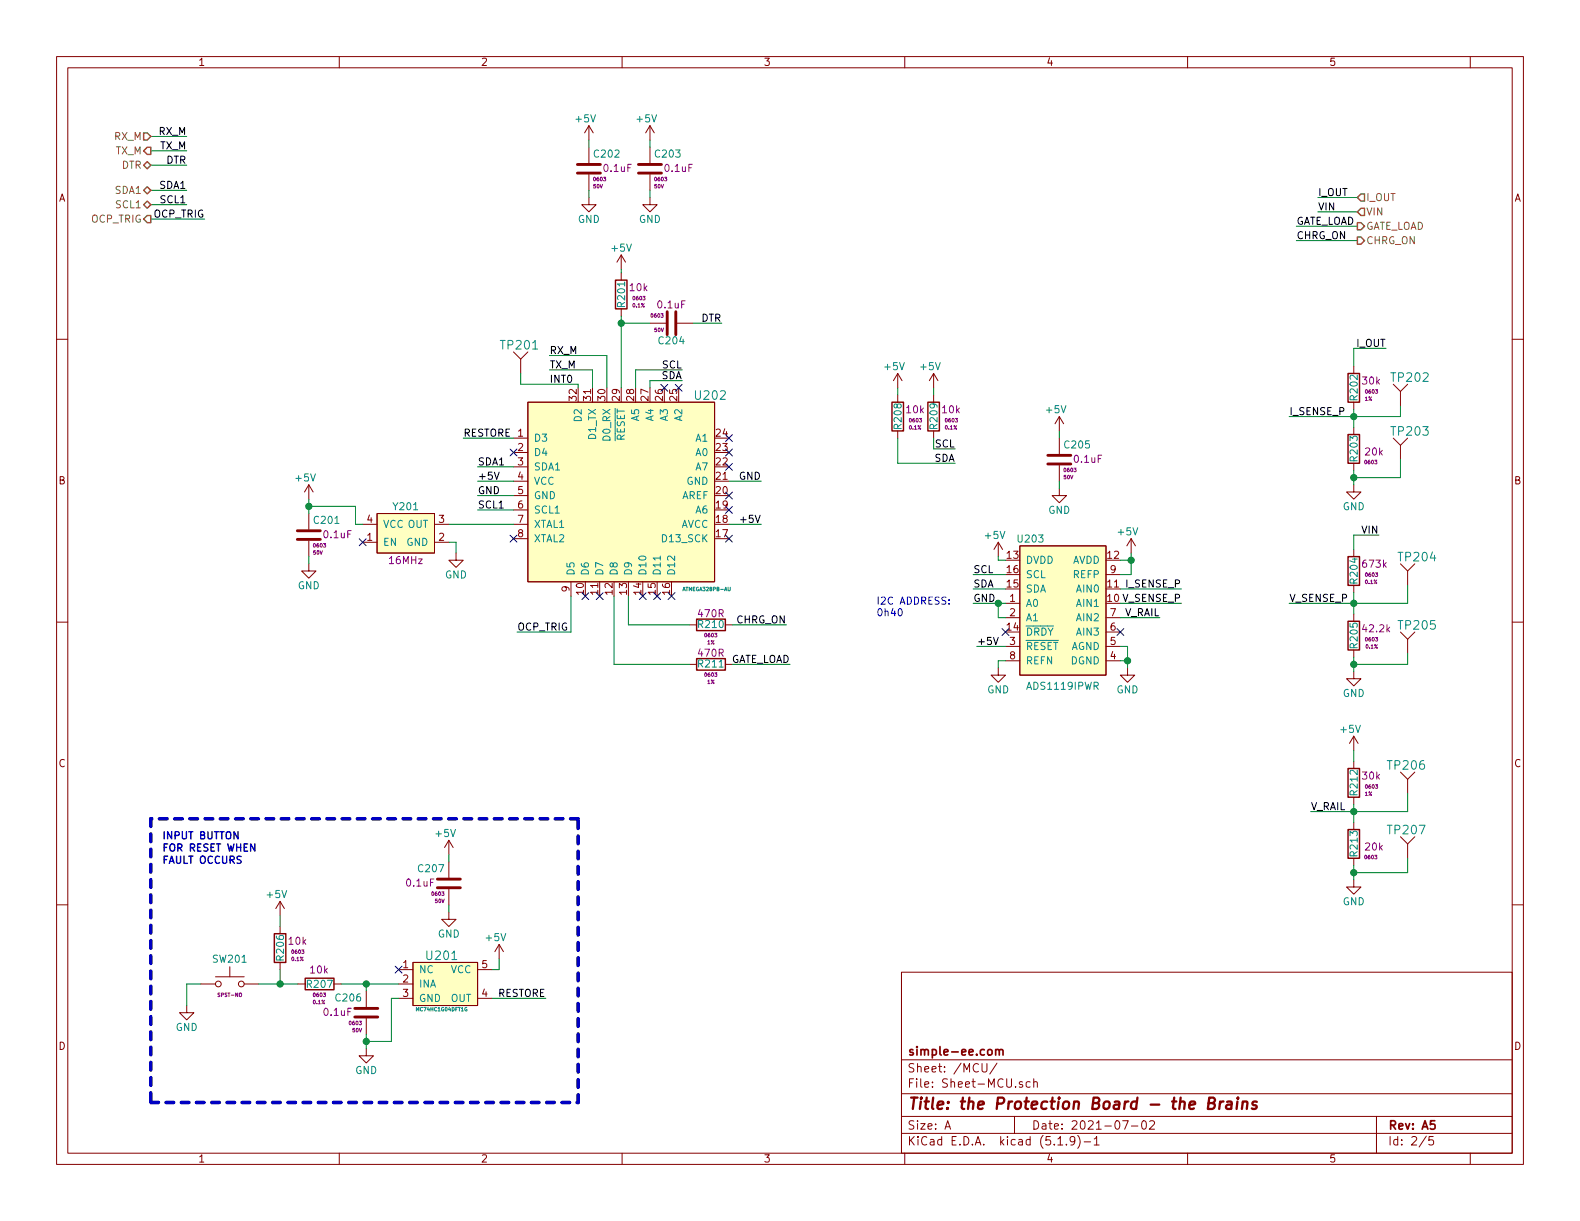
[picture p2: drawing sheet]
<svg xmlns="http://www.w3.org/2000/svg" width="279mm" height="216mm" viewBox="0 0 279 216" stroke-linecap="round" stroke-linejoin="round" font-family="sans-serif">
<g fill="none" stroke="#840000" stroke-width=".18">
<path d="M10 10h259.4v195.9h-259.4zM12 12h255.4v191.9h-255.4zM60 10v2M110 10v2M160 10v2M210 10v2M260 10v2M104.1 34.9v1.3h1.3l-1.3 1.3-1.2-1.3h1.2M104.1 22.2l-.7 1.3M104.1 22.2v2.6M104.1 26v2.8M104.1 30.9v2.8"/>
<path d="M104.1 22.2l.8 1.3M114.9 34.9v1.3h1.3l-1.3 1.3-1.2-1.3h1.2M114.9 22.2l-.7 1.3M114.9 22.2v2.6M114.9 26v2.8M114.9 30.9v2.8M114.9 22.2l.8 1.3M10 60h2M109.9 45.1l-.8 1.3M109.9 45.1v2.5M109.9 48.3v1.2M109.9 54.6v1.3"/>
<path d="M109.9 45.1l.7 1.3M114.9 57.2h2.8M119.8 57.2h2.8M267.4 60h2M90.8 62.2l1.3 1.3M90.8 77.5h2.5M92.1 63.5v2.5M93.3 71.1h33.1v31.8h-33.1zM93.3 62.2l-1.2 1.3M158.7 66v2.6M158.7 69.9v1.2M158.7 76.2v1.3"/>
<path d="M158.7 66l-.7 1.3M158.7 66l.8 1.3M165.1 66v2.6M165.1 69.9v1.2M165.1 76.2v1.3M165.1 66l-.8 1.3M165.1 66l.8 1.3M187.3 73.7v2.5M187.3 77.5v2.8M187.3 73.7l-.7 1.2M187.3 73.7l.8 1.2M239.4 64.8v1.2"/>
<path d="M239.4 71.1v1.3M239.4 75.6v1.2M246.4 67.9l1.2 1.3M246.4 77.5l1.2 1.2M247.6 69.2v2.6M247.6 78.7v2.6M248.9 67.9l-1.3 1.3M248.9 77.5l-1.3 1.2M54.6 99.7v1.3h1.3l-1.3 1.2-1.3-1.2h1.3M54.6 85.7l-.8 1.3M54.6 85.7v2.6M54.6 90.8v2.8"/>
<path d="M54.6 95.6v2.8M54.6 85.7l.8 1.3M64.1 95.9h2.6M64.1 92.7h2.6M66.7 90.8h10.1v7h-10.1zM76.8 95.9h2.6M76.8 92.7h2.6M80.6 97.8v1.3h1.3l-1.3 1.2-1.2-1.2h1.2M90.8 92.7h2.5M90.8 80h2.5M90.8 82.6h2.5M90.8 85.1h2.5"/>
<path d="M90.8 87.6h2.5M90.8 90.2h2.5M90.8 95.3h2.5M176.5 95.9l-.7 1.3M176.5 95.9v2.5M176.5 95.9l.8 1.3M180.3 96.5h15.3v22.9h-15.3zM187.3 86.4v1.2h1.3l-1.3 1.3-1.2-1.3h1.2M187.3 82.3v2.8M200 95.3l-.7 1.2M200 95.3v2.5M200 95.3l.8 1.2"/>
<path d="M239.4 85.7v1.3h1.3l-1.3 1.3-1.3-1.3h1.3M239.4 81.9v1.3M239.4 97.2v1.2M247.6 99.7l1.3 1.3M250.2 99.7l-1.3 1.3M10 110h2M101 102.9v2.5M121.9 117.5h1.3M121.9 110.5h1.3M128.3 110.5h1.2M176.5 118.1v1.3h1.3l-1.3 1.3-1.2-1.3h1.2M177.8 106.7h2.5"/>
<path d="M177.8 109.2h2.5M177.8 114.3h2.5M177.8 116.8h2.5M195.6 109.2h2.5M195.6 114.3h2.5M195.6 116.8h2.5M195.6 111.8h2.5M195.6 101.6h2.5M199.4 118.1v1.3h1.3l-1.3 1.3-1.3-1.3h1.3M239.4 118.7v1.3h1.3l-1.3 1.3-1.3-1.3h1.3M239.4 103.5v1.3M239.4 108.6v1.3"/>
<path d="M239.4 114.9v1.3M247.6 111.8l1.3 1.2M248.9 101v2.5M248.9 113v2.6M250.2 111.8l-1.3 1.2M267.4 110h2M239.4 130.2v2.5M239.4 134.6v1.3M239.4 130.2l-.8 1.2M239.4 130.2l.8 1.2M247.6 136.5l1.3 1.3M248.9 137.8v2.5"/>
<path d="M250.2 136.5l-1.3 1.3M10 160h2M49.5 159.4v2.5M49.5 159.4l-.7 1.3M49.5 159.4l.8 1.3M79.4 148.6v2.5M79.4 152.4v2.8M79.4 157.2v2.8M79.4 148.6l-.8 1.3M79.4 148.6l.7 1.3M239.4 155.6v1.2h1.3l-1.3 1.3-1.3-1.3h1.3M239.4 141v1.2"/>
<path d="M239.4 145.4v1.3M239.4 151.8v1.2M247.6 148l1.3 1.2M248.9 149.2v2.6M250.2 148l-1.3 1.2M267.4 160h2M33 177.8v1.3h1.3l-1.3 1.2-1.3-1.2h1.3M35.6 174h2.5M38.1 172.7h5.1M40.6 170.9v1.8M43.2 174h2.5M49.5 163.8v1.3"/>
<path d="M49.5 170.2v1.3M52.7 174h1.3M59.1 174h1.2M64.8 175.3v2.8M70.5 174h2.5M70.5 171.5h2.5M70.5 176.5h2.5M73 170.2h11.5v7.6h-11.5zM79.4 161.3v1.3h1.2l-1.2 1.2-1.3-1.2h1.3M84.5 171.5h2.5M84.5 176.5h2.5M88.3 167l-.8 1.3"/>
<path d="M88.3 167v2.5M88.3 167l.7 1.3M159.4 171.9h108v32h-108zM64.8 185.4v1.3h1.2l-1.2 1.3-1.3-1.3h1.3M64.8 180.1v2.8M159.4 197.4h108M159.4 193.4h108M159.4 187.4h108M167.1 199.7l.5-1.5 .5 1.5M167.2 199.2h.8M173.7 188.1v1.2l.3 .3h.2l.3-.3v-1.2M176.3 188l-1.3 1.9"/>
<path d="M179.4 197.4v3M180.8 191.3h-.4l-.2 .2 .1 .2 .5 .1v.4h-.6M182.2 191.3h-.5l-.2 .2v.6l.2 .2 .5-.1M182.8 191.4l.2-.1h.4v1M182.8 190.8v1.5M198.5 198.2h1l-.6 1.5M200.1 199.1h1.1M202 198.3l.4-.1a.94 .94 0 0 1 0 1.5 .82 .82 0 0 1-.4-1.4zM203.3 198.3l.2-.1h.4l.2 .1 .1 .3-1 1.1h1M243.4 197.4v6.5M60 203.9v2M110 203.9v2"/>
<path d="M159.4 200.4h108M160 203.9v2M187.1 202.5h.8M188.6 202.3v.2M190.1 201.6l-.1 .2a.48 .48 0 0 1-.6 0l-.2-.2 .2-.6a.48 .48 0 0 1 .6 .1 1.27 1.27 0 0 1-.2 1.3l-.4 .1M190.6 200.8a1.71 1.71 0 0 1 0 2.2M191.7 201.9h1.2M193.5 201.4l.4-.4v1.5M193.5 202.5h.9M210 203.9v2M252.2 200.9l-1.2 1.9M253.4 201h-.7v.7l.2-.2 .5 .1 .1 .2-.1 .5-.2 .2-.5-.2"/>
<path d="M260 203.9v2"/>
<circle cx="38.6" cy="174" r=".51"/>
<circle cx="42.7" cy="174" r=".51"/>
</g>
<path d="M213.7 195l.9-.1a.47 .47 0 0 0 .3-.4 .47 .47 0 0 0-.4-.4h-.7l-.2 2h.8a.53 .53 0 0 0 .4-.5 .53 .53 0 0 0-.4-.6M215.8 194.8l-.2 1.3M216.4 194.8a.55 .55 0 0 0-.7 .3M217 194.8h.8l-.1 1.3M217.8 195.2l-.7 .1a.4 .4 0 0 0-.3 .4 .4 .4 0 0 0 .2 .4l.7-.1M218.8 194.8l-.1 1.3M218.9 194.1l-.1 .1 .1 .1v-.2v.2M219.8 194.9a.5 .5 0 0 1 .8 .1l-.1 1.1M219.8 194.8l-.2 1.3M222.2 194.8a.49 .49 0 0 0-.7 .3l.2 .3 .5 .1v.2l-.3 .4-.5-.1" fill="none" stroke="#840000" stroke-width=".41"/>
<path d="M176.1 185.7l.2-.1h.3l.1 1M176.1 185.6v1M176.7 185.8a.36 .36 0 0 1 .3-.2 .36 .36 0 0 1 .4 .2v.8" fill="none" stroke="#840000" stroke-width=".3"/>
<g fill="none" stroke="#840000" stroke-width=".51">
<path d="M102.1 29.1h4.1M102.1 30.6h4.1M112.9 29.1h4.1M112.9 30.6h4.1M118 55.1v4.1M119.5 55.1v4.1M52.6 93.9h4M52.6 95.4h4M185.3 80.5h4.1M185.3 82h4.1M77.3 155.4h4.1M77.3 157h4.1"/>
<path d="M62.7 178.3h4.1M62.7 179.8h4.1"/>
</g>
<g fill="#ffffc2" stroke="#ffffc2" stroke-width=".18">
<path d="M66.7 90.8h10.1v7h-10.1z"/>
<path d="M180.3 96.5h15.3v22.9h-15.3z"/>
<path d="M73 170.2h11.5v7.6h-11.5z"/>
<path d="M93.3 71.1h33.1v31.8h-33.1z"/>
</g>
<g fill="none" stroke="#840000" stroke-width=".25">
<path d="M108.8 49.5h2.1v5.1h-2.1zM157.7 71.1h2.1v5.1h-2.1zM164.1 71.1h2v5.1h-2zM238.4 66h2v5.1h-2zM238.4 76.8h2v5.1h-2zM238.4 98.4h2v5.1h-2zM123.2 116.5h5.1v2h-5.1zM123.2 109.5h5.1v2h-5.1zM238.4 109.9h2v5h-2zM238.4 135.9h2v5.1h-2zM238.4 146.7h2v5.1h-2zM48.5 165.1h2v5.1h-2z"/>
<path d="M54 173h5.1v2h-5.1z"/>
</g>
<path d="M116.8 98.3v.7M128.8 103.8v.5l.1 .2 .2-.2v-.5" fill="none" stroke="#008484" stroke-width=".18"/>
<path d="M26.7 144.8v50.1M102.2 144.8h-75.5M26.7 194.9h75.5M102.2 194.9v-50.1" fill="none" stroke="#0000c2" stroke-width=".63" stroke-dasharray="1.3 1.3"/>
<g fill="none" stroke="#008400" stroke-width=".18">
<path d="M26.7 38.7h9.5M26.7 26.7h6.3M26.7 24.1h6.3M26.7 29.2h6.3M26.7 36.2h6.3M26.7 33.7h6.3M104.1 24.8v1.2M104.1 33.7v1.2M114.9 24.8v1.2M114.9 33.7v1.2M233 34.9h7M233 37.5h7"/>
<path d="M109.9 47.6v.7M109.9 55.9v12.7M109.9 57.2h5M122.6 57.2h5M229.2 42.5h10.8M229.2 40h10.8M81.9 77.5h8.9M92.1 66v1.9h10.1v.7M97.2 65.4h7.6v3.2M97.2 62.9h10.1v5.7M120.6 67.3h-5.7v1.3M120.6 65.4h-8.2v3.2"/>
<path d="M158.7 68.6v1.3M158.7 77.5v4.4h10.2M165.1 68.6v1.3M165.1 79.4h3.8M187.3 76.2v1.3M239.4 72.4v3.2M245.1 61.6h-5.7v3.2M247.6 71.8v1.9h-19.6M54.6 88.3v2.5M54.6 98.4v1.3M54.6 89.5h8.3v3.2h1.2M79.4 92.7h11.4"/>
<path d="M79.4 95.9h1.2v1.9M84.5 87.6h6.3M84.5 85.1h6.3M84.5 82.6h6.3M84.5 90.2h6.3M128.9 92.7h5.7M128.9 85.1h5.7M176.5 98.4v.7h1.3M187.3 85.1v1.3M198.1 99.1h1.9M200 97.8v3.8h-1.9M239.4 83.2v2.5"/>
<path d="M243.8 94.6h-4.4v2.6M247.6 81.3v3.2h-8.2M101 105.4v6.4h-9.6M108.6 105.4v12.1h13.3M111.1 105.4v5.1h10.8M129.5 117.5h10.2M129.5 110.5h9.6M172.1 106.7h5.7M172.1 101.6h5.7M172.1 104.1h5.7M172.7 114.3h5.1M176.5 106.7v2.5h1.3"/>
<path d="M177.8 116.8h-1.3v1.3M198.1 106.7h10.8M198.1 109.2h7M198.1 114.3h1.3v3.8M198.1 104.1h10.8M198.1 116.8h1.3M239.4 104.8v3.8M239.4 116.2v2.5M248.9 103.5v3.2h-20.9M248.9 115.6v1.9h-9.5M239.4 132.7v1.9M79.4 151.1v1.3"/>
<path d="M239.4 142.2v3.2M239.4 153v2.6M248.9 140.3v3.2h-17.1M248.9 151.8v2.5h-9.5M35.6 174h-2.6v3.8M45.7 174h7M49.5 161.9v1.9M49.5 171.5v2.5M60.3 174h10.2M64.8 174v1.3M70.5 176.5h-1.3v7.7h-4.4M79.4 160v1.3"/>
<path d="M87 176.5h9.5M88.3 169.5v2h-1.3M64.8 182.9v2.5"/>
</g>
<path d="M25.4 23.5h.6l.7 .6-.7 .7h-.6zM25.4 33.7l.6-.7 .7 .7-.7 .6zM25.4 36.2l.6-.6 .7 .6-.7 .6zM26 26h.7v1.3h-.7l-.6-.6zM26 28.6l.7 .6-.7 .6-.6-.6zM26 38.1h.7v1.3h-.7l-.6-.7zM240 39.4h.7l.6 .6-.6 .6h-.7zM240.7 36.8h.6v1.3h-.6l-.7-.6zM240.7 34.3h.6v1.3h-.6l-.7-.7zM240 41.9h.7l.6 .6-.6 .7h-.7z" fill="none" stroke="#848400" stroke-width=".25"/>
<path d="M87.4 83.5l.4 1.3 .5-1.3M175.7 112.7l.4 1.3 .4-1.3" fill="none" stroke="#000" stroke-width=".18"/>
<path d="M158.9 107.7l.2-.1a.67 .67 0 0 1 .5 .7 .67 .67 0 0 1-.5 .6l-.2-.1-.1-.4zM167.8 106.7v.1M167.8 106v.2" fill="none" stroke="#0000c2" stroke-width=".18"/>
<g fill="#008400" stroke="#008400" stroke-width=".25">
<circle cx="200" cy="99.1" r=".51"/>
<circle cx="239.4" cy="73.7" r=".51"/>
<circle cx="239.4" cy="84.5" r=".51"/>
<circle cx="109.9" cy="57.2" r=".51"/>
<circle cx="64.8" cy="184.2" r=".51"/>
<circle cx="239.4" cy="154.3" r=".51"/>
<circle cx="176.5" cy="106.7" r=".51"/>
<circle cx="49.5" cy="174" r=".51"/>
<circle cx="64.8" cy="174" r=".51"/>
<circle cx="239.4" cy="117.5" r=".51"/>
<circle cx="199.4" cy="116.8" r=".51"/>
<circle cx="239.4" cy="106.7" r=".51"/>
<circle cx="239.4" cy="143.5" r=".51"/>
<circle cx="54.6" cy="89.5" r=".51"/>
</g>
<g fill="none" stroke="#000084" stroke-width=".18">
<path d="M90.2 79.4l1.2 1.2M91.4 79.4l-1.2 1.2M116.9 68l1.2 1.2M118.1 68l-1.2 1.2M119.4 68l1.2 1.2M120.6 68l-1.2 1.2M128.3 76.9l1.2 1.2M128.3 79.4l1.2 1.2M129.5 79.4l-1.2 1.2M129.5 76.9l-1.2 1.2M63.5 95.3l1.2 1.2M64.7 95.3l-1.2 1.2"/>
<path d="M90.2 94.6l1.2 1.3M91.4 94.6l-1.2 1.3M128.3 89.6l1.2 1.2M128.3 81.9l1.2 1.3M128.3 87l1.2 1.2M128.3 94.6l1.2 1.3M129.5 89.6l-1.2 1.2M129.5 81.9l-1.2 1.3M129.5 87l-1.2 1.2M129.5 94.6l-1.2 1.3M102.9 104.8l1.2 1.2M104.1 104.8l-1.2 1.2"/>
<path d="M105.4 104.8l1.3 1.2M106.7 104.8l-1.3 1.2M113.1 104.8l1.2 1.2M114.3 104.8l-1.2 1.2M115.6 104.8l1.2 1.2M116.8 104.8l-1.2 1.2M118.1 104.8l1.3 1.2M119.4 104.8l-1.3 1.2M177.2 111.2l1.2 1.2M178.4 111.2l-1.2 1.2M197.5 111.2l1.2 1.2M198.7 111.2l-1.2 1.2"/>
<path d="M69.9 170.8l1.2 1.3M71.1 170.8l-1.2 1.3"/>
</g>
<text font-size="2.8" fill="#840000" x="160.4" y="196.2">Title: the Protection Board - the Brains</text>
<g font-size="2.1" fill="#008484">
<text x="88.7" y="61.8">TP201</text>
<text x="123.1" y="70.7">U202</text>
<text x="246.2" y="67.5">TP202</text>
<text x="246.2" y="77">TP203</text>
<text x="247.5" y="99.3">TP204</text>
<text x="247.5" y="111.3">TP205</text>
<text x="245.6" y="136.1">TP206</text>
<text x="245.6" y="147.5">TP207</text>
<text x="75.6" y="169.7">U201</text>
</g>
<g font-size="2.1" fill="#840000">
<text x="160.4" y="189.6">Sheet: /MCU/</text>
<text x="160.4" y="186.6">simple-ee.com</text>
<text x="160.4" y="192.3">File: Sheet-MCU.sch</text>
<text x="160.4" y="202.5">KiCad E.D.A. kicad (5.1.9)-1</text>
<text x="160.4" y="199.7">Size: A</text>
<text x="182.4" y="199.7">Date: 2021-07-02</text>
<text x="245.4" y="199.7">Rev: A5</text>
<text x="245.4" y="202.5">Id: 2/5</text>
</g>
<g font-size="1.8" fill="#840000">
<text x="35" y="11.6">1</text>
<text x="85" y="11.6">2</text>
<text x="135" y="11.6">3</text>
<text x="185" y="11.6">4</text>
<text x="235" y="11.6">5</text>
<text x="10.4" y="35.6">A</text>
<text x="267.8" y="35.6">A</text>
<text x="102" y="70.8" transform="rotate(-90 102 70.8)">32</text>
<text x="104.5" y="70.8" transform="rotate(-90 104.5 70.8)">31</text>
<text x="107.1" y="70.8" transform="rotate(-90 107.1 70.8)">30</text>
<text x="109.6" y="70.8" transform="rotate(-90 109.6 70.8)">29</text>
<text x="112.1" y="70.8" transform="rotate(-90 112.1 70.8)">28</text>
<text x="114.7" y="70.8" transform="rotate(-90 114.7 70.8)">27</text>
<text x="117.2" y="70.8" transform="rotate(-90 117.2 70.8)">26</text>
<text x="119.8" y="70.8" transform="rotate(-90 119.8 70.8)">25</text>
<text x="126.7" y="77.2">24</text>
<text x="91.6" y="79.8">2</text>
<text x="91.6" y="82.3">3</text>
<text x="126.7" y="82.3">22</text>
<text x="126.7" y="79.8">23</text>
<text x="10.4" y="85.6">B</text>
<text x="91.6" y="84.8">4</text>
<text x="91.6" y="87.4">5</text>
<text x="91.6" y="89.9">6</text>
<text x="126.7" y="89.9">19</text>
<text x="126.7" y="87.4">20</text>
<text x="126.7" y="84.8">21</text>
<text x="267.8" y="85.6">B</text>
<text x="64.9" y="95.6">1</text>
<text x="64.9" y="92.5">4</text>
<text x="77.6" y="95.6">2</text>
<text x="77.6" y="92.5">3</text>
<text x="91.6" y="92.5">7</text>
<text x="91.6" y="95">8</text>
<text x="126.7" y="95">17</text>
<text x="126.7" y="92.5">18</text>
<text x="178.1" y="98.8">13</text>
<text x="178.1" y="101.3">16</text>
<text x="195.9" y="98.8">12</text>
<text x="196.4" y="101.3">9</text>
<text x="100.7" y="104.6" transform="rotate(-90 100.7 104.6)">9</text>
<text x="103.3" y="105.1" transform="rotate(-90 103.3 105.1)">10</text>
<text x="105.8" y="105.1" transform="rotate(-90 105.8 105.1)">11</text>
<text x="108.3" y="105.1" transform="rotate(-90 108.3 105.1)">12</text>
<text x="110.9" y="105.1" transform="rotate(-90 110.9 105.1)">13</text>
<text x="113.4" y="105.1" transform="rotate(-90 113.4 105.1)">14</text>
<text x="116" y="105.1" transform="rotate(-90 116 105.1)">15</text>
<text x="118.5" y="105.1" transform="rotate(-90 118.5 105.1)">16</text>
<text x="178.1" y="103.9">15</text>
<text x="178.6" y="106.4">1</text>
<text x="195.9" y="103.9">11</text>
<text x="178.1" y="111.5">14</text>
<text x="178.6" y="109">2</text>
<text x="196.4" y="111.5">6</text>
<text x="196.4" y="109">7</text>
<text x="178.6" y="114">3</text>
<text x="178.6" y="116.6">8</text>
<text x="196.4" y="116.6">4</text>
<text x="196.4" y="114">5</text>
<text x="10.4" y="135.6">C</text>
<text x="267.8" y="135.6">C</text>
<text x="71.3" y="171.2">1</text>
<text x="71.3" y="173.7">2</text>
<text x="85.2" y="171.2">5</text>
<text x="71.3" y="176.3">3</text>
<text x="85.2" y="176.3">4</text>
<text x="10.4" y="185.6">D</text>
<text x="267.8" y="185.6">D</text>
<text x="35" y="205.5">1</text>
<text x="85" y="205.5">2</text>
<text x="135" y="205.5">3</text>
<text x="185" y="205.5">4</text>
<text x="235" y="205.5">5</text>
</g>
<g font-size="1.8">
<text x="28.1" y="23.9">RX_M</text>
<text x="28.3" y="26.4">TX_M</text>
<text x="29.4" y="29">DTR</text>
<text x="28.3" y="33.4">SDA1</text>
<text x="28.5" y="35.9">SCL1</text>
<text x="233" y="34.7">I_OUT</text>
<text x="27.2" y="38.5">OCP_TRIG</text>
<text x="229.2" y="39.8">GATE_LOAD</text>
<text x="233" y="37.2">VIN</text>
<text x="229.2" y="42.3">CHRG_ON</text>
<text x="124" y="56.9">DTR</text>
<text x="97.2" y="65.2">TX_M</text>
<text x="97.2" y="62.6">RX_M</text>
<text x="117.1" y="65.2">SCL</text>
<text x="239.9" y="61.3">I_OUT</text>
<text x="97.2" y="67.7">INT0</text>
<text x="116.9" y="67.1">SDA</text>
<text x="81.9" y="77.2">RESTORE 1</text>
<text x="228" y="73.4">I_SENSE_P</text>
<text x="84.5" y="82.3">SDA1</text>
<text x="165.2" y="81.7">SDA</text>
<text x="165.4" y="79.1">SCL</text>
<text x="84.5" y="87.4">GND</text>
<text x="84.5" y="84.8">+5V</text>
<text x="84.5" y="89.9">SCL1</text>
<text x="130.7" y="84.8">GND</text>
<text x="131.4" y="92.5">+5V</text>
<text x="240.9" y="94.4">VIN</text>
<text x="172.1" y="101.3">SCL</text>
<text x="172.1" y="103.9">SDA</text>
<text x="172.1" y="106.4">GND</text>
<text x="195.9" y="106.4">10 V_SENSE_P</text>
<text x="199.3" y="103.9">I_SENSE_P</text>
<text x="228" y="106.4">V_SENSE_P</text>
<text x="91.4" y="111.5">OCP_TRIG</text>
<text x="130.2" y="110.2">CHRG_ON</text>
<text x="198.8" y="109">V_RAIL</text>
<text x="128.8" y="117.2">GATE_LOAD</text>
<text x="172.7" y="114">+5V</text>
<text x="231.8" y="143.3">V_RAIL</text>
<text x="88" y="176.3">RESTORE</text>
</g>
<g font-size="1.8" fill="#008484">
<text x="101.9" y="21.6">+5V</text>
<text x="112.7" y="21.6">+5V</text>
<text x="105.2" y="27.9">C202</text>
<text x="116" y="27.9">C203</text>
<text x="102.2" y="39.4">GND</text>
<text x="113" y="39.4">GND</text>
<text x="108.3" y="44.5">+5V</text>
<text x="110.5" y="54.2" transform="rotate(-90 110.5 54.2)">R201</text>
<text x="116.6" y="60.9">C204</text>
<text x="156.5" y="65.5">+5V</text>
<text x="162.9" y="65.5">+5V</text>
<text x="240.1" y="70.7" transform="rotate(-90 240.1 70.7)">R202</text>
<text x="102.9" y="74.4" transform="rotate(-90 102.9 74.4)">D2</text>
<text x="105.4" y="77.6" transform="rotate(-90 105.4 77.6)">D1_TX</text>
<text x="107.9" y="77.8" transform="rotate(-90 107.9 77.8)">D0_RX</text>
<text x="113" y="74.4" transform="rotate(-90 113 74.4)">A5</text>
<text x="115.6" y="74.4" transform="rotate(-90 115.6 74.4)">A4</text>
<text x="118.1" y="74.4" transform="rotate(-90 118.1 74.4)">A3</text>
<text x="120.6" y="74.4" transform="rotate(-90 120.6 74.4)">A2</text>
<text x="159.4" y="75.7" transform="rotate(-90 159.4 75.7)">R208</text>
<text x="165.8" y="75.7" transform="rotate(-90 165.8 75.7)">R209</text>
<text x="185.1" y="73.1">+5V</text>
<text x="94.4" y="78.1">D3</text>
<text x="94.4" y="80.6">D4</text>
<text x="94.4" y="83.2">SDA1</text>
<text x="110.5" y="78" transform="rotate(-90 110.5 78)">RESET</text>
<text x="123.1" y="83.2">A7</text>
<text x="123.1" y="80.6">A0</text>
<text x="123.1" y="78.1">A1</text>
<text x="188.4" y="79.3">C205</text>
<text x="240.1" y="81.5" transform="rotate(-90 240.1 81.5)">R203</text>
<text x="52.4" y="85.1">+5V</text>
<text x="94.4" y="85.7">VCC</text>
<text x="94.4" y="88.3">GND</text>
<text x="120.5" y="88.3">AREF</text>
<text x="121.4" y="85.7">GND</text>
<text x="55.7" y="92.6">C201</text>
<text x="67.7" y="93.3">VCC OUT</text>
<text x="69.7" y="90.2">Y201</text>
<text x="94.4" y="90.8">SCL1</text>
<text x="94.4" y="93.3">XTAL1</text>
<text x="94.4" y="95.9">XTAL2</text>
<text x="117.4" y="95.9">D13_SCK</text>
<text x="120.3" y="93.3">AVCC</text>
<text x="123.1" y="90.8">A6</text>
<text x="174.3" y="95.3">+5V</text>
<text x="180.1" y="95.9">U203</text>
<text x="185.4" y="90.9">GND</text>
<text x="197.8" y="94.7">+5V</text>
<text x="237.4" y="90.2">GND</text>
<text x="67.7" y="96.5">EN</text>
<text x="71.9" y="96.5">GND</text>
<text x="101.6" y="101.9" transform="rotate(-90 101.6 101.9)">D5</text>
<text x="104.1" y="101.9" transform="rotate(-90 104.1 101.9)">D6</text>
<text x="106.7" y="101.9" transform="rotate(-90 106.7 101.9)">D7</text>
<text x="109.2" y="101.9" transform="rotate(-90 109.2 101.9)">D8</text>
<text x="111.8" y="101.9" transform="rotate(-90 111.8 101.9)">D9</text>
<text x="114.3" y="101.9" transform="rotate(-90 114.3 101.9)">D10</text>
<text x="116.8" y="101.9" transform="rotate(-90 116.8 101.9)">D11</text>
<text x="119.4" y="101.9" transform="rotate(-90 119.4 101.9)">D12</text>
<text x="181.4" y="99.7">DVDD</text>
<text x="189.6" y="99.7">AVDD</text>
<text x="52.7" y="104.2">GND</text>
<text x="78.7" y="102.3">GND</text>
<text x="181.4" y="107.3">A0</text>
<text x="181.4" y="104.8">SDA</text>
<text x="181.4" y="102.2">SCL</text>
<text x="189.8" y="102.2">REFP</text>
<text x="190.5" y="107.3">AIN1</text>
<text x="190.5" y="104.8">AIN0</text>
<text x="240.1" y="103.1" transform="rotate(-90 240.1 103.1)">R204</text>
<text x="123.6" y="111">R210</text>
<text x="181.4" y="112.4">DRDY</text>
<text x="181.4" y="109.9">A1</text>
<text x="190.5" y="112.4">AIN3</text>
<text x="190.5" y="109.9">AIN2</text>
<text x="123.6" y="118">R211</text>
<text x="181.4" y="114.9">RESET</text>
<text x="181.4" y="117.5">REFN</text>
<text x="189.4" y="117.5">DGND</text>
<text x="189.4" y="114.9">AGND</text>
<text x="240.1" y="114.5" transform="rotate(-90 240.1 114.5)">R205</text>
<text x="174.6" y="122.6">GND</text>
<text x="181.8" y="122">ADS1119IPWR</text>
<text x="197.4" y="122.6">GND</text>
<text x="237.4" y="123.2">GND</text>
<text x="237.2" y="129.6">+5V</text>
<text x="240.1" y="140.5" transform="rotate(-90 240.1 140.5)">R212</text>
<text x="77.1" y="148">+5V</text>
<text x="74.1" y="154.2">C207</text>
<text x="240.1" y="151.3" transform="rotate(-90 240.1 151.3)">R213</text>
<text x="47.3" y="158.8">+5V</text>
<text x="237.4" y="160.1">GND</text>
<text x="77.4" y="165.8">GND</text>
<text x="86" y="166.4">+5V</text>
<text x="37.7" y="170.2">SW201</text>
<text x="50.2" y="169.7" transform="rotate(-90 50.2 169.7)">R206</text>
<text x="74" y="172.1">NC</text>
<text x="79.7" y="172.1">VCC</text>
<text x="54.4" y="174.7">R207</text>
<text x="59.5" y="177.1">C206</text>
<text x="74" y="174.6">INA</text>
<text x="74" y="177.2">GND</text>
<text x="79.7" y="177.2">OUT</text>
<text x="31.1" y="182.3">GND</text>
<text x="62.8" y="189.9">GND</text>
</g>
<g font-size="1.8" fill="#848400">
<text x="20.2" y="24.8">RX_M</text>
<text x="20.4" y="27.3">TX_M</text>
<text x="21.5" y="29.8">DTR</text>
<text x="20.4" y="34.3">SDA1</text>
<text x="241.6" y="35.6">I_OUT</text>
<text x="16.1" y="39.4">OCP_TRIG</text>
<text x="20.6" y="36.8">SCL1</text>
<text x="241.6" y="40.6">GATE_LOAD</text>
<text x="241.6" y="38.1">VIN</text>
<text x="241.6" y="43.2">CHRG_ON</text>
</g>
<g font-size="1.8" fill="#840084">
<text x="106.9" y="30.4">0.1uF</text>
<text x="117.7" y="30.4">0.1uF</text>
<text x="111.5" y="51.5">10k</text>
<text x="116.4" y="54.5">0.1uF</text>
<text x="241" y="68">30k</text>
<text x="160.4" y="73.1">10k</text>
<text x="166.7" y="73.1">10k</text>
<text x="190.1" y="81.8">0.1uF</text>
<text x="241.5" y="80.5">20k</text>
<text x="57.4" y="95.2">0.1uF</text>
<text x="69" y="99.7">16MHz</text>
<text x="241.1" y="100.4">673k</text>
<text x="123.6" y="109.1">470R</text>
<text x="241.1" y="111.8">42.2k</text>
<text x="123.6" y="116.1">470R</text>
<text x="241" y="137.8">30k</text>
<text x="241.5" y="150.4">20k</text>
<text x="72" y="156.8">0.1uF</text>
<text x="51.1" y="167.1">10k</text>
<text x="54.9" y="172.1">10k</text>
<text x="57.4" y="179.6">0.1uF</text>
</g>
<g font-size="1.8" fill="#0000c2">
<text x="154.9" y="106.9">I2C ADDRESS:</text>
<text x="154.9" y="109">0h40</text>
<text x="28.6" y="148.4">INPUT BUTTON</text>
<text x="28.6" y="150.6">FOR RESET WHEN</text>
<text x="28.6" y="152.7">FAULT OCCURS</text>
</g>
<g font-size=".9" fill="#840084">
<text x="105" y="33.3">50V</text>
<text x="105.1" y="32">0603</text>
<text x="115.7" y="33.3">50V</text>
<text x="115.9" y="32">0603</text>
<text x="112" y="53.1">0603</text>
<text x="111.9" y="54.3">0.1%</text>
<text x="115.2" y="56.1">0603</text>
<text x="115.7" y="58.7">50V</text>
<text x="241.4" y="70.8">1%</text>
<text x="241.6" y="69.6">0603</text>
<text x="160.8" y="75.9">0.1%</text>
<text x="160.9" y="74.7">0603</text>
<text x="167.2" y="75.9">0.1%</text>
<text x="167.3" y="74.7">0603</text>
<text x="188.3" y="83.4">0603</text>
<text x="241.5" y="82">0603</text>
<text x="188.1" y="84.7">50V</text>
<text x="55.4" y="98">50V</text>
<text x="55.5" y="96.8">0603</text>
<text x="241.6" y="102">0603</text>
<text x="241.5" y="103.2">0.1%</text>
<text x="124.7" y="112.6">0603</text>
<text x="125.1" y="113.9">1%</text>
<text x="241.6" y="113.4">0603</text>
<text x="124.7" y="119.6">0603</text>
<text x="241.6" y="114.7">0.1%</text>
<text x="125.1" y="120.9">1%</text>
<text x="241.4" y="140.7">1%</text>
<text x="241.6" y="139.4">0603</text>
<text x="241.5" y="151.9">0603</text>
<text x="76.5" y="158.4">0603</text>
<text x="77" y="159.6">50V</text>
<text x="51.6" y="169.9">0.1%</text>
<text x="51.7" y="168.6">0603</text>
<text x="38.7" y="176.3">SPST-NO</text>
<text x="55.4" y="177.5">0.1%</text>
<text x="55.5" y="176.3">0603</text>
<text x="61.9" y="181.2">0603</text>
<text x="62.4" y="182.5">50V</text>
</g>
<g font-size=".9" fill="#008484">
<text x="121" y="104.5">ATMEGA328PB-AU</text>
<text x="73.8" y="178.8">MC74HC1G04DFT1G</text>
</g>
</svg>
